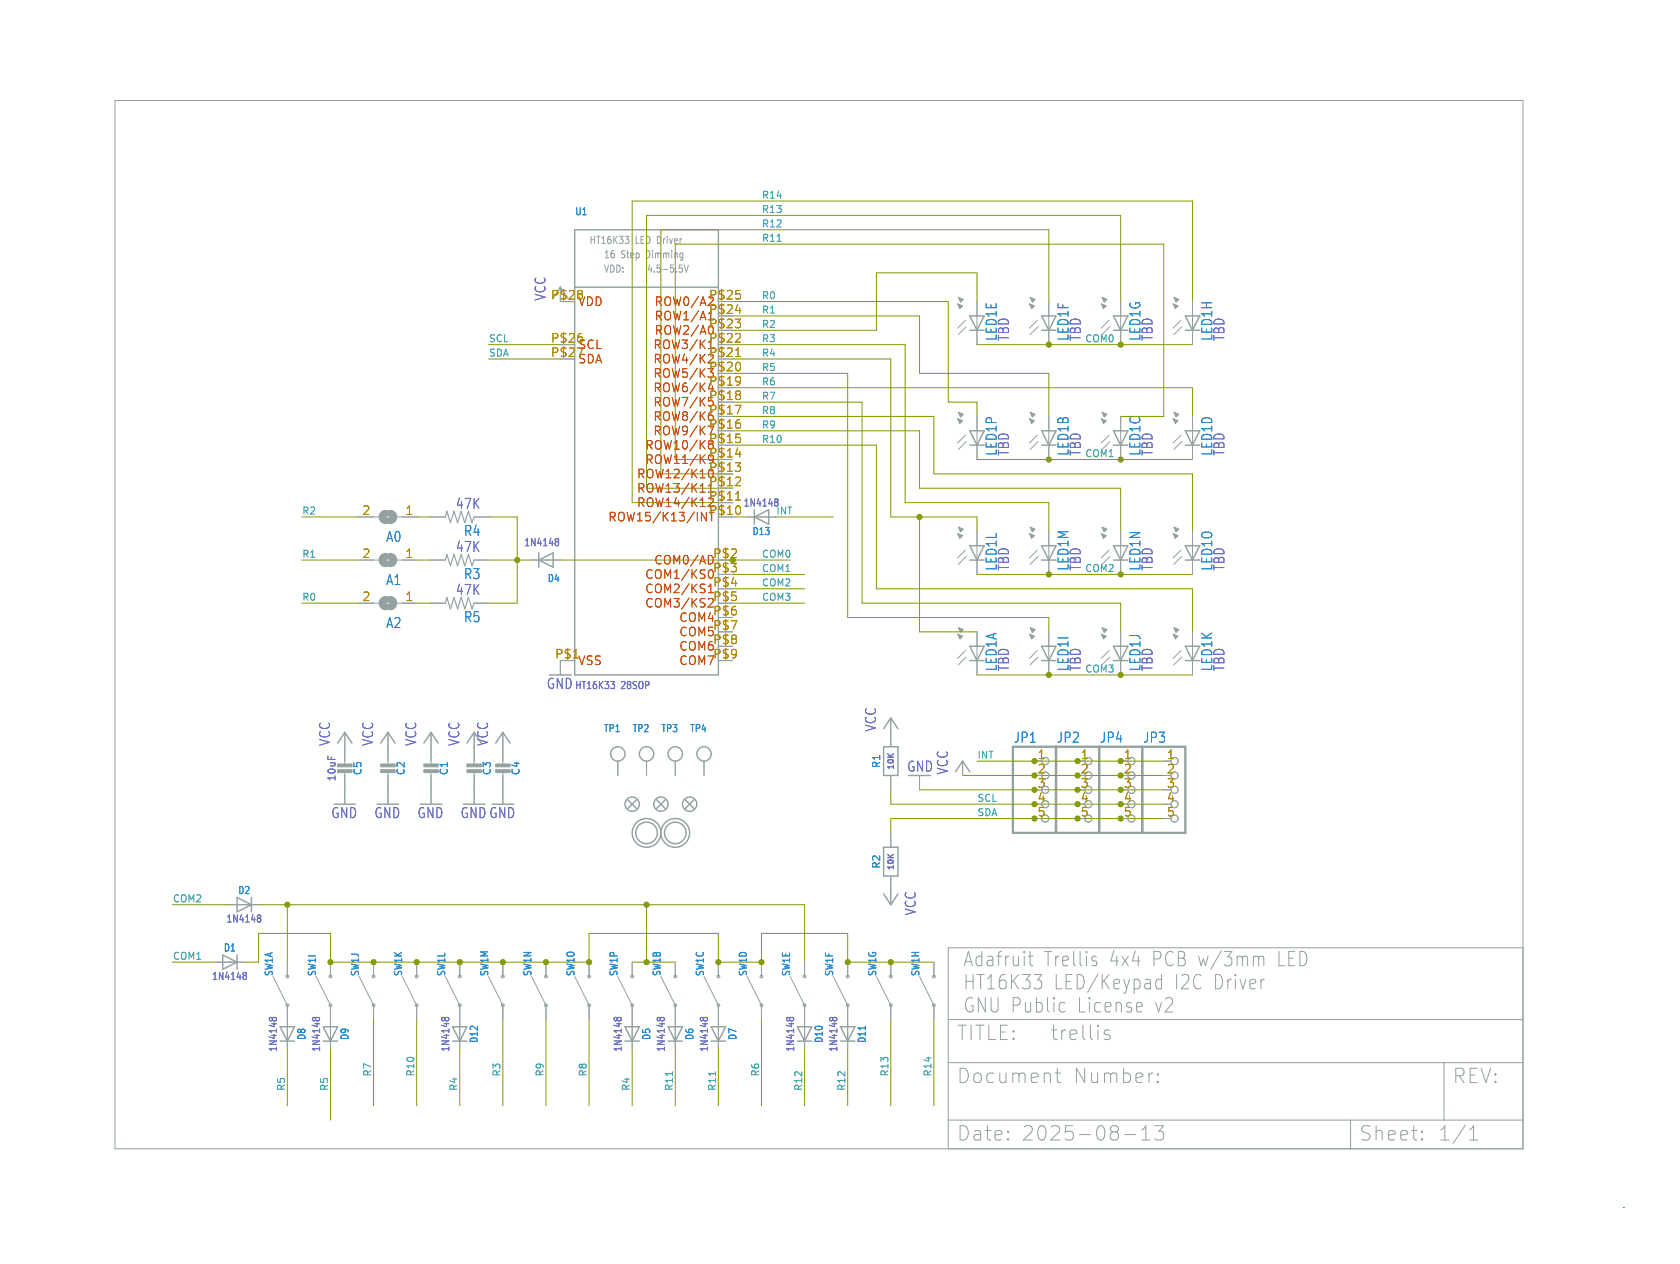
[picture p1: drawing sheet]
<svg xmlns="http://www.w3.org/2000/svg" width="297mm" height="224mm" viewBox="0 0 297 224" stroke-linecap="round" stroke-linejoin="round" font-family="sans-serif">
<path d="M287 213.6h.1" fill="none" stroke="#dc322f" stroke-width=".18"/>
<g fill="#93a1a1" stroke="#93a1a1" stroke-width=".18">
<path d="M59.7 136.1h2.5v.6h-2.5z"/>
<path d="M59.7 135.1h2.5v.5h-2.5z"/>
<path d="M87.6 136.1h2.6v.6h-2.6z"/>
<path d="M87.6 135.1h2.6v.5h-2.6z"/>
<path d="M74.9 136.1h2.6v.6h-2.6z"/>
<path d="M74.9 135.1h2.6v.5h-2.6z"/>
<path d="M67.3 136.1h2.5v.6h-2.5z"/>
<path d="M67.3 135.1h2.5v.5h-2.5z"/>
<path d="M82.5 136.1h2.6v.6h-2.6z"/>
<path d="M82.5 135.1h2.6v.5h-2.6z"/>
<path d="M194.7 94.4l.9 .3-.5 .6z"/>
<path d="M194.8 93.2l.9 .4-.5 .5z"/>
<path d="M169.3 53.7l.9 .4-.5 .5z"/>
<path d="M169.4 52.6l.9 .4-.5 .5z"/>
<path d="M182 74l.9 .4-.5 .5z"/>
<path d="M182.1 72.9l.9 .4-.5 .5z"/>
<path d="M182 53.7l.9 .4-.5 .5z"/>
<path d="M182.1 52.6l.9 .4-.5 .5z"/>
<path d="M169.3 74l.9 .4-.5 .5z"/>
<path d="M169.4 72.9l.9 .4-.5 .5z"/>
<path d="M207.4 94.4l.9 .3-.5 .6z"/>
<path d="M207.5 93.2l.9 .4-.5 .5z"/>
<path d="M207.4 74l.9 .4-.5 .5z"/>
<path d="M207.5 72.9l.9 .4-.5 .5z"/>
<path d="M194.7 74l.9 .4-.5 .5z"/>
<path d="M194.8 72.9l.9 .4-.5 .5z"/>
<path d="M207.4 53.7l.9 .4-.5 .5z"/>
<path d="M207.5 52.6l.9 .4-.5 .5z"/>
<path d="M194.7 53.7l.9 .4-.5 .5z"/>
<path d="M194.8 52.6l.9 .4-.5 .5z"/>
<path d="M182 94.4l.9 .3-.5 .6z"/>
<path d="M182.1 93.2l.9 .4-.5 .5z"/>
<path d="M194.7 112.1l.9 .4-.5 .5z"/>
<path d="M194.8 111l.9 .4-.5 .5z"/>
<path d="M182 112.1l.9 .4-.5 .5z"/>
<path d="M182.1 111l.9 .4-.5 .5z"/>
<path d="M207.4 112.1l.9 .4-.5 .5z"/>
<path d="M207.5 111l.9 .4-.5 .5z"/>
<path d="M169.3 94.4l.9 .3-.5 .6z"/>
<path d="M169.4 93.2l.9 .4-.5 .5z"/>
<path d="M169.3 112.1l.9 .4-.5 .5z"/>
<path d="M169.4 111l.9 .4-.5 .5z"/>
</g>
<g fill="none" stroke="#93a1a1" stroke-width=".18">
<path d="M20.3 17.8h248.9v185.4h-248.9zM110.5 41.8h.7l-.4 .5M111 42.3l.2 .2v.3l-.2 .3M120.5 47.4l.2 .2v.3l-.2 .2M121 46.9l.3 1.2 .4-1.2M170.7 56.6l-1.4 1.4M170.8 57.8l-1.4 1.4M172.7 53.3v7.7M183.4 56.6l-1.4 1.4M183.5 57.8l-1.4 1.4M185.4 53.3v7.7M196.1 56.6l-1.4 1.4"/>
<path d="M196.2 57.8l-1.4 1.4M198.1 53.3v7.7M208.8 56.6l-1.4 1.4M208.9 57.8l-1.4 1.4M210.8 53.3v7.7M170.7 77l-1.4 1.4M170.8 78.1l-1.4 1.4M172.7 73.7v7.6M183.4 77l-1.4 1.4M183.5 78.1l-1.4 1.4M185.4 73.7v7.6M196.1 77l-1.4 1.4"/>
<path d="M196.2 78.1l-1.4 1.4M198.1 73.7v7.6M208.8 77l-1.4 1.4M208.9 78.1l-1.4 1.4M210.8 73.7v7.6M63.5 99.1h3.4M63.5 91.4h3.4M70.2 99.1h3.5M70.2 91.4h3.5M76.2 99.1h2.5M76.2 91.4h2.5M83.8 99.1h2.6"/>
<path d="M83.8 91.4h2.6M94 99.1h5.1M132.1 91.4h5.1M170.7 97.3l-1.4 1.4M170.8 98.4l-1.4 1.4M172.7 94v7.6M183.4 97.3l-1.4 1.4M183.5 98.4l-1.4 1.4M185.4 94v7.6M196.1 97.3l-1.4 1.4M196.2 98.4l-1.4 1.4M198.1 94v7.6"/>
<path d="M208.8 97.3l-1.4 1.4M208.9 98.4l-1.4 1.4M210.8 94v7.6M63.5 106.7h3.4M70.2 106.7h3.5M76.2 106.7h2.5M83.8 106.7h2.6M99.1 116.8v2.6M170.7 115.1l-1.4 1.4M170.8 116.2l-1.4 1.4M172.7 111.8v7.6M183.4 115.1l-1.4 1.4"/>
<path d="M183.5 116.2l-1.4 1.4M185.4 111.8v7.6M196.1 115.1l-1.4 1.4M196.2 116.2l-1.4 1.4M198.1 111.8v7.6M208.8 115.1l-1.4 1.4M208.9 116.2l-1.4 1.4M210.8 111.8v7.6M61 129.5v5.9M61 136.4v5.8M68.6 129.5v5.9M68.6 136.4v5.8"/>
<path d="M76.2 129.5v5.9M76.2 136.4v5.8M83.8 132.1v3.3M83.8 136.4v5.8M88.9 129.5v5.9M88.9 136.4v5.8M109.2 134.6v2.6M114.3 134.6v2.6M119.4 134.6v2.6M124.5 134.6v2.6M157.5 127v5.1M157.5 137.2v2.5"/>
<path d="M162.6 137.2v2.5M170.2 134.6v2.6M157.5 147.3v2.6M157.5 154.9v5.1M38.1 170.2h5.1M40.6 160h5.1M48.3 172.7l2.5 5.1v7.6M50.8 170.2v2.5M55.9 172.7l2.5 5.1v7.6M58.4 170.2v2.5M63.5 172.7l2.5 5.1v2.5M66 170.2v2.5"/>
<path d="M71.1 172.7l2.6 5.1v2.5M73.7 170.2v2.5M78.7 172.7l2.6 5.1v7.6M81.3 170.2v2.5M86.4 172.7l2.5 5.1v2.5M88.9 170.2v2.5M94 172.7l2.5 5.1v2.5M96.5 170.2v2.5M101.6 172.7l2.5 5.1v2.5M104.1 170.2v2.5M109.2 172.7l2.6 5.1v7.6M111.8 170.2v2.5"/>
<path d="M116.8 172.7l2.6 5.1v7.6M119.4 170.2v2.5M124.5 172.7l2.5 5.1v7.6M127 170.2v2.5M132.1 172.7l2.5 5.1v2.5M134.6 170.2v2.5M139.7 172.7l2.5 5.1v7.6M142.2 170.2v2.5M147.3 172.7l2.6 5.1v7.6M149.9 170.2v2.5M154.9 172.7l2.6 5.1v2.5M157.5 170.2v2.5"/>
<path d="M162.6 172.7l2.5 5.1v2.5M165.1 170.2v2.5M167.6 167.6h101.6v35.6h-101.6zM181.8 169.1h.8M182.1 168.3v2.2l.1 .2 .4 .1M182.8 172.4h1.4l-.8 .9M184 173.5l.2 .3v.6l-.2 .4M187.7 177.3l.6 .1M188.3 178.9l-.6 .1M193.3 169.1l.5 .1M193.3 170h.3a.44 .44 0 0 1 .3 .4 .44 .44 0 0 1-.3 .4h-.4M201.6 177.3l.2 .1 .1 .5-1 .2"/>
<path d="M201.8 178.9l-.2 .1M205.3 172.4v2.5M205.3 173.3l-.6-.1-.4 .5v.7l.2 .4 .2 .1 .6-.1M222.2 169.1l.3 .4M222.5 169.5l.3-.4 .5 .1 .1 1.6M222.5 169.5v1.3M167.6 180.3h101.6M167.6 198.1h101.6M167.6 188h101.6M186.5 189.8h1M186.9 188.9v2.2l.1 .3 .5 .1M196.2 182.3l-.6-.1-.4 .3 .1 .4 .9 .2 .1 .3-.1 .3-.3 .2-.7-.2"/>
<path d="M201.8 199.8l.8-.7v2.5M204.1 199.1h1.6l-.8 1a.69 .69 0 0 1 .8 .5v.6l-.2 .3-.3 .1h-.7l-.4-.2M204.7 191.2l.1 .2-.1 .1M204.7 191.2l-.1 .2 .1 .1M204.7 189.9v.3M204.7 191.2v.3M204.7 189.9l.1 .1-.1 .2M204.7 189.9l-.1 .1 .1 .2M238.8 198.1v5.1M255.3 188v10.1M259.8 199.8l.7-.7v2.5M198.8 200.7h2"/>
<path d="M201.8 201.6h1.5M251.4 201.4l.1 .1-.1 .1M251.4 200.1l.1 .1-.1 .1M259.8 201.6h1.4"/>
<circle cx="184.8" cy="139.7" r=".63"/>
<circle cx="184.8" cy="134.6" r=".63"/>
<circle cx="184.8" cy="137.2" r=".63"/>
<circle cx="192.4" cy="139.7" r=".63"/>
<circle cx="192.4" cy="137.2" r=".63"/>
<circle cx="192.4" cy="134.6" r=".63"/>
<circle cx="200" cy="139.7" r=".63"/>
<circle cx="200" cy="137.2" r=".63"/>
<circle cx="200" cy="134.6" r=".63"/>
<circle cx="207.6" cy="134.6" r=".63"/>
<circle cx="207.6" cy="137.2" r=".63"/>
<circle cx="207.6" cy="139.7" r=".63"/>
<circle cx="184.8" cy="144.8" r=".63"/>
<circle cx="184.8" cy="142.2" r=".63"/>
<circle cx="192.4" cy="144.8" r=".63"/>
<circle cx="192.4" cy="142.2" r=".63"/>
<circle cx="200" cy="142.2" r=".63"/>
<circle cx="200" cy="144.8" r=".63"/>
<circle cx="207.6" cy="142.2" r=".63"/>
<circle cx="207.6" cy="144.8" r=".63"/>
<circle cx="50.8" cy="177.8" r=".25"/>
<circle cx="50.8" cy="172.7" r=".25"/>
<circle cx="58.4" cy="172.7" r=".25"/>
<circle cx="58.4" cy="177.8" r=".25"/>
<circle cx="66" cy="172.7" r=".25"/>
<circle cx="66" cy="177.8" r=".25"/>
<circle cx="73.7" cy="172.7" r=".25"/>
<circle cx="73.7" cy="177.8" r=".25"/>
<circle cx="81.3" cy="177.8" r=".25"/>
<circle cx="81.3" cy="172.7" r=".25"/>
<circle cx="88.9" cy="177.8" r=".25"/>
<circle cx="88.9" cy="172.7" r=".25"/>
<circle cx="96.5" cy="177.8" r=".25"/>
<circle cx="96.5" cy="172.7" r=".25"/>
<circle cx="104.1" cy="177.8" r=".25"/>
<circle cx="104.1" cy="172.7" r=".25"/>
<circle cx="111.8" cy="172.7" r=".25"/>
<circle cx="111.8" cy="177.8" r=".25"/>
<circle cx="119.4" cy="177.8" r=".25"/>
<circle cx="119.4" cy="172.7" r=".25"/>
<circle cx="127" cy="177.8" r=".25"/>
<circle cx="127" cy="172.7" r=".25"/>
<circle cx="134.6" cy="177.8" r=".25"/>
<circle cx="134.6" cy="172.7" r=".25"/>
<circle cx="142.2" cy="177.8" r=".25"/>
<circle cx="142.2" cy="172.7" r=".25"/>
<circle cx="149.9" cy="177.8" r=".25"/>
<circle cx="149.9" cy="172.7" r=".25"/>
<circle cx="157.5" cy="177.8" r=".25"/>
<circle cx="157.5" cy="172.7" r=".25"/>
<circle cx="165.1" cy="172.7" r=".25"/>
<circle cx="165.1" cy="177.8" r=".25"/>
</g>
<g fill="none" stroke="#93a1a1" stroke-width=".25">
<path d="M101.6 40.6h25.4v78.8h-25.4zM101.6 50.8h25.4M171.4 55.9h2.6l-1.3 2.5zM171.4 58.4h2.6M184.1 55.9h2.6l-1.3 2.5zM184.1 58.4h2.6M196.8 55.9h2.6l-1.3 2.5zM196.8 58.4h2.6M209.5 55.9h2.6l-1.3 2.5zM209.5 58.4h2.6M171.4 76.2h2.6l-1.3 2.5zM171.4 78.7h2.6"/>
<path d="M184.1 76.2h2.6l-1.3 2.5zM184.1 78.7h2.6M196.8 76.2h2.6l-1.3 2.5zM196.8 78.7h2.6M209.5 76.2h2.6l-1.3 2.5zM209.5 78.7h2.6M95.2 99.1l2.6-1.3v2.5zM95.2 97.8v2.5M133.3 91.4l2.6-1.2v2.5zM133.3 90.2v2.5M171.4 96.5h2.6l-1.3 2.6zM171.4 99.1h2.6"/>
<path d="M184.1 96.5h2.6l-1.3 2.6zM184.1 99.1h2.6M196.8 96.5h2.6l-1.3 2.6zM196.8 99.1h2.6M209.5 96.5h2.6l-1.3 2.6zM209.5 99.1h2.6M171.4 114.3h2.6l-1.3 2.5zM171.4 116.8h2.6M184.1 114.3h2.6l-1.3 2.5zM184.1 116.8h2.6M196.8 114.3h2.6l-1.3 2.5zM196.8 116.8h2.6"/>
<path d="M209.5 114.3h2.6l-1.3 2.5zM209.5 116.8h2.6M59.7 131.4l1.3-1.9 1.2 1.9M67.3 131.4l1.3-1.9 1.2 1.9M74.9 131.4l1.3-1.9 1.3 1.9M83.8 129.5l-1.3 1.9M87.6 131.4l1.3-1.9 1.3 1.9M156.2 132.1h2.5v5.1h-2.5zM156.2 128.9l1.3-1.9 1.2 1.9M168.9 136.5l1.3-1.9 1.2 1.9M41.9 158.8l2.5 1.2-2.5 1.3zM44.4 158.8v2.5"/>
<path d="M111 141.5l1.5 1.5M112.5 141.5l-1.5 1.5M116.1 141.5l1.5 1.5M117.6 141.5l-1.5 1.5M121.2 141.5l1.5 1.5M122.7 141.5l-1.5 1.5M156.2 158.1l1.3 1.9 1.2-1.9M156.2 149.9h2.5v5h-2.5zM39.4 168.9l2.5 1.3-2.5 1.3zM41.9 168.9v2.6M49.5 181.6h2.6l-1.3 2.6zM49.5 184.2h2.6"/>
<path d="M57.1 181.6h2.6l-1.3 2.6zM57.1 184.2h2.6M80 181.6h2.5l-1.2 2.6zM80 184.2h2.5M110.5 181.6h2.5l-1.2 2.6zM110.5 184.2h2.5M118.1 181.6h2.5l-1.2 2.6zM118.1 184.2h2.5M125.7 181.6h2.6l-1.3 2.6zM125.7 184.2h2.6M141 181.6h2.5l-1.3 2.6zM141 184.2h2.5"/>
<path d="M148.6 181.6h2.5l-1.2 2.6zM148.6 184.2h2.5"/>
<circle cx="109.2" cy="133.3" r="1.27"/>
<circle cx="114.3" cy="133.3" r="1.27"/>
<circle cx="119.4" cy="133.3" r="1.27"/>
<circle cx="124.5" cy="133.3" r="1.27"/>
<circle cx="111.8" cy="142.2" r="1.27"/>
<circle cx="114.3" cy="147.3" r="2.54"/>
<circle cx="114.3" cy="147.3" r="1.9"/>
<circle cx="116.8" cy="142.2" r="1.27"/>
<circle cx="119.4" cy="147.3" r="2.54"/>
<circle cx="119.4" cy="147.3" r="1.9"/>
<circle cx="121.9" cy="142.2" r="1.27"/>
</g>
<g fill="none" stroke="#6c71c4" stroke-width=".18">
<path d="M98.3 95.3h.3l.2 .2-.2 .3M98.3 95.8h.3M98.6 95.8l.2 .2v.3l-.1 .2h-.4M137.1 88.2h.2l.2 .3-.2 .3M137.1 88.8h.2M137.3 88.8l.2 .2v.3M108 120.5h.6l-.3 .5M108.4 121l.2 .3v.3l-.2 .2M43.2 172h.2l.2 .2-.2 .3M43.2 172.5h.2M43.4 172.5l.2 .3v.2l-.1 .2-.3 .1M45.7 161.8h.2l.2 .3-.2 .3"/>
<path d="M45.7 162.4h.2M45.9 162.4l.2 .2v.3l-.1 .1-.3 .1M48.2 180.2l-.3-.3-.3 .3v.2M48.2 180.2l.2-.3h.2l.2 .2 .1 .3M48.2 180.2v.2M55.8 180.2l-.3-.3-.3 .3v.2M55.8 180.2l.2-.3h.3l.1 .2 .1 .3M55.8 180.2v.2M78.6 180.2l-.3-.3-.2 .3v.2M78.6 180.2l.3-.3h.2l.2 .2 .1 .3M78.6 180.2v.2M109.1 180.2l-.3-.3-.2 .3v.2"/>
<path d="M109.1 180.2l.3-.3h.2l.2 .2v.3M109.1 180.2v.2M116.7 180.2l-.3-.3-.2 .3v.2M116.7 180.2l.3-.3h.2l.2 .2 .1 .3M116.7 180.2v.2M124.4 180.2l-.3-.3-.3 .3v.2M124.4 180.2l.2-.3h.2l.2 .2 .1 .3M124.4 180.2v.2M139.6 180.2l-.3-.3-.3 .3v.2M139.6 180.2l.2-.3h.3l.2 .2v.3M139.6 180.2v.2M147.2 180.2l-.3-.3-.2 .3v.2"/>
<path d="M147.2 180.2l.3-.3h.2l.2 .2v.3M147.2 180.2v.2"/>
</g>
<path d="M179.1 132.1h30.4v15.2h-30.4zM186.7 132.1v15.2M194.3 132.1v15.2M201.9 132.1v15.2" fill="none" stroke="#93a1a1" stroke-width=".41"/>
<g fill="none" stroke="#b58900" stroke-width=".18">
<path d="M102.9 51.5v.4M130 56.4h.9l-.5 .6M130 54.9h1M130.8 52.1v.6M130.8 57.2v.6M130.8 59.1v.5M103.1 61.5l-.7 1.6M130 60.5h.9M130 71.7h1l-.7 1.5M130 63.1h.9M130.8 64.4v.9M130.8 66.8v1"/>
<path d="M130.8 69.3v.4M130.8 69.9v.6M130.8 75v.6M130.8 77.5v.6M130.9 67.3l-.1 .1M130 81.8h.9l-.5 .6M130 85.9h.9M130 80.3h1M130 88.5h.9M130.8 82.6v.6M130.8 84.5v.5M130.8 89.8l.1 .2"/>
<path d="M130.9 90.4l-.1 .3M101.4 116.4h.9"/>
</g>
<path d="M124 90.6l.9 1.5M125.2 104.8h.9M125.4 102.2h.1M125.4 100.8v.1M125.4 105.9h-.1M125.5 103.5l-.3 .2M126 106.5l-.8 .9h.9" fill="none" stroke="#cb4b16" stroke-width=".18"/>
<path d="M78.7 91.4l.3-1 .6 2.1 .7-2.1 .6 2.1 .6-2.1 .7 2.1 .6-2.1 .6 2.1 .4-1.1M78.7 99.1l.3-1.1 .6 2.1 .7-2.1 .6 2.1 .6-2.1 .7 2.1 .6-2.1 .6 2.1 .4-1M78.7 106.7l.3-1 .6 2 .7-2 .6 2 .6-2 .7 2 .6-2 .6 2 .4-1" fill="none" stroke="#93a1a1" stroke-width=".2"/>
<path d="M68.2 90.8a.64 .64 0 0 0-.6 .6 .64 .64 0 0 0 .6 .7M68.2 98.4a.64 .64 0 0 0-.6 .7 .64 .64 0 0 0 .6 .6M69 90.8a.64 .64 0 0 1 .6 .6 .64 .64 0 0 1-.6 .7M69 98.4a.64 .64 0 0 1 .6 .7 .64 .64 0 0 1-.6 .6M68.2 106a.64 .64 0 0 0-.6 .7 .64 .64 0 0 0 .6 .6M69 106a.64 .64 0 0 1 .6 .7 .64 .64 0 0 1-.6 .6" fill="none" stroke="#93a1a1" stroke-width="1.3"/>
<path d="M137.4 42.7h.7M118.9 189.6v.7M126.5 189.6v.7" fill="none" stroke="#2aa198" stroke-width=".18"/>
<g fill="none" stroke="#859900" stroke-width=".18">
<path d="M129.5 55.9h33.1v10.1h22.8v7.7M129.5 53.3h38.1v17.8h5.1v2.6M172.7 53.3v-5h-17.8v10.1h-25.4M185.4 53.3v-12.7h-68.6v43.2h12.7M198.1 53.3v-15.2h-83.8v48.3h15.2M210.8 53.3v-17.7h-99v53.3h17.7M86.4 61h12.7M86.4 63.5h12.7M129.5 76.2h33.1v10.2h35.5v7.6M129.5 71.1h22.9v35.6h45.7v5.1M129.5 68.6h81.3v5.1M129.5 73.7h35.6v10.1h45.7v10.2"/>
<path d="M129.5 78.7h25.4v25.4h55.9v7.7M129.5 61h30.5v27.9h25.4v5.1M129.5 66h20.4v43.2h35.5v2.6M129.5 63.5h28v27.9h15.2v2.6M172.7 61h38.1M198.1 73.7h7.6v-30.5h-86.3v38.1h10.1M53.3 99.1h10.2M53.3 91.4h10.2M73.7 99.1h2.5M73.7 91.4h2.5M86.4 99.1h7.6M86.4 91.4h5v15.3h-5"/>
<path d="M99.1 99.1h40.6M129.5 91.4h2.6M137.2 91.4h10.1M162.6 91.4v20.4h10.1M172.7 81.3h38.1M53.3 106.7h10.2M73.7 106.7h2.5M129.5 101.6h12.7M129.5 106.7h12.7M129.5 104.1h12.7M172.7 101.6h38.1M172.7 119.4h38.1"/>
<path d="M157.5 139.7v2.5h48.2M162.6 139.7h43.1M170.2 137.2h35.5M172.7 134.6h33M205.7 144.8h-48.2v2.5M30.5 170.2h7.6M30.5 160h10.1M43.2 170.2h2.5v-5.1h12.7v5.1h45.7v-5.1h22.9v5.1h7.6v-5.1h15.3v5.1h15.2M45.7 160h96.5v10.2M50.8 160v10.2M111.8 170.2h7.6M114.3 160v10.2"/>
<path d="M50.8 185.4v10.2M58.4 185.4v12.7M66 180.3v15.3M73.7 180.3v15.3M81.3 185.4v10.2M88.9 180.3v15.3M96.5 180.3v15.3M104.1 180.3v15.3M111.8 185.4v10.2M119.4 185.4v10.2M127 185.4v10.2M134.6 180.3v15.3"/>
<path d="M142.2 185.4v10.2M149.9 185.4v10.2M157.5 180.3v15.3M165.1 180.3v15.3"/>
</g>
<g fill="#859900" stroke="#859900" stroke-width=".18">
<circle cx="198.1" cy="81.3" r=".46"/>
<circle cx="198.1" cy="144.8" r=".46"/>
<circle cx="182.9" cy="144.8" r=".46"/>
<circle cx="182.9" cy="142.2" r=".46"/>
<circle cx="182.9" cy="139.7" r=".46"/>
<circle cx="182.9" cy="134.6" r=".46"/>
<circle cx="182.9" cy="137.2" r=".46"/>
<circle cx="190.5" cy="142.2" r=".46"/>
<circle cx="190.5" cy="144.8" r=".46"/>
<circle cx="190.5" cy="139.7" r=".46"/>
<circle cx="198.1" cy="139.7" r=".46"/>
<circle cx="198.1" cy="142.2" r=".46"/>
<circle cx="73.7" cy="170.2" r=".46"/>
<circle cx="81.3" cy="170.2" r=".46"/>
<circle cx="114.3" cy="160" r=".46"/>
<circle cx="96.5" cy="170.2" r=".46"/>
<circle cx="104.1" cy="170.2" r=".46"/>
<circle cx="114.3" cy="170.2" r=".46"/>
<circle cx="88.9" cy="170.2" r=".46"/>
<circle cx="157.5" cy="170.2" r=".46"/>
<circle cx="127" cy="170.2" r=".46"/>
<circle cx="149.9" cy="170.2" r=".46"/>
<circle cx="134.6" cy="170.2" r=".46"/>
<circle cx="50.8" cy="160" r=".46"/>
<circle cx="58.4" cy="170.2" r=".46"/>
<circle cx="66" cy="170.2" r=".46"/>
<circle cx="185.4" cy="81.3" r=".46"/>
<circle cx="162.6" cy="91.4" r=".46"/>
<circle cx="185.4" cy="61" r=".46"/>
<circle cx="198.1" cy="61" r=".46"/>
<circle cx="91.4" cy="99.1" r=".46"/>
<circle cx="185.4" cy="101.6" r=".46"/>
<circle cx="185.4" cy="119.4" r=".46"/>
<circle cx="198.1" cy="119.4" r=".46"/>
<circle cx="190.5" cy="137.2" r=".46"/>
<circle cx="190.5" cy="134.6" r=".46"/>
<circle cx="198.1" cy="137.2" r=".46"/>
<circle cx="198.1" cy="134.6" r=".46"/>
<circle cx="198.1" cy="101.6" r=".46"/>
</g>
<g font-size="3.5" fill="#93a1a1">
<text x="170.2" y="171.1">Adafruit</text>
<text x="184.4" y="171.1">Trellis</text>
<text x="195.9" y="171.1">4x4</text>
<text x="203.5" y="171.1">PCB w/3mm</text>
<text x="225.6" y="171.1">LED</text>
<text x="170.2" y="175.2">HT16K33</text>
<text x="170.2" y="179.3">GNU Public</text>
<text x="186.1" y="175.2">LED/Keypad</text>
<text x="190.3" y="179.3">License</text>
<text x="204" y="179.3">v2</text>
<text x="207.4" y="175.2">I2C Driver</text>
<text x="169.2" y="184.2">TITLE:</text>
<text x="185.7" y="184.2">trellis</text>
<text x="169.2" y="191.8">Document</text>
<text x="189.7" y="191.8">Number:</text>
<text x="256.8" y="191.8">REV:</text>
<text x="169.2" y="202">Date:</text>
<text x="180.6" y="202">2025-08-13</text>
<text x="240.3" y="202">Sheet:</text>
<text x="254.2" y="202">1/1</text>
</g>
<g font-size="2.5" fill="#6c71c4">
<text x="96.7" y="53.3" transform="rotate(-90 96.7 53.3)">VCC</text>
<text x="178.6" y="60.4" transform="rotate(-90 178.6 60.4)">TBD</text>
<text x="191.3" y="60.4" transform="rotate(-90 191.3 60.4)">TBD</text>
<text x="204" y="60.4" transform="rotate(-90 204 60.4)">TBD</text>
<text x="216.7" y="60.4" transform="rotate(-90 216.7 60.4)">TBD</text>
<text x="178.6" y="80.7" transform="rotate(-90 178.6 80.7)">TBD</text>
<text x="191.3" y="80.7" transform="rotate(-90 191.3 80.7)">TBD</text>
<text x="204" y="80.7" transform="rotate(-90 204 80.7)">TBD</text>
<text x="216.7" y="80.7" transform="rotate(-90 216.7 80.7)">TBD</text>
<text x="80.5" y="90.2">47K</text>
<text x="80.5" y="97.8">47K</text>
<text x="178.6" y="101" transform="rotate(-90 178.6 101)">TBD</text>
<text x="191.3" y="101" transform="rotate(-90 191.3 101)">TBD</text>
<text x="204" y="101" transform="rotate(-90 204 101)">TBD</text>
<text x="216.7" y="101" transform="rotate(-90 216.7 101)">TBD</text>
<text x="80.5" y="105.5">47K</text>
<text x="178.6" y="118.8" transform="rotate(-90 178.6 118.8)">TBD</text>
<text x="191.3" y="118.8" transform="rotate(-90 191.3 118.8)">TBD</text>
<text x="204" y="118.8" transform="rotate(-90 204 118.8)">TBD</text>
<text x="216.7" y="118.8" transform="rotate(-90 216.7 118.8)">TBD</text>
<text x="96.6" y="122.1">GND</text>
<text x="155.1" y="129.5" transform="rotate(-90 155.1 129.5)">VCC</text>
<text x="58.6" y="132" transform="rotate(-90 58.6 132)">VCC</text>
<text x="66.2" y="132" transform="rotate(-90 66.2 132)">VCC</text>
<text x="73.8" y="132" transform="rotate(-90 73.8 132)">VCC</text>
<text x="81.4" y="132" transform="rotate(-90 81.4 132)">VCC</text>
<text x="160.3" y="136.7">GND</text>
<text x="167.8" y="137.1" transform="rotate(-90 167.8 137.1)">VCC</text>
<text x="58.5" y="144.9">GND</text>
<text x="66.1" y="144.9">GND</text>
<text x="73.7" y="144.9">GND</text>
<text x="81.3" y="144.9">GNDGND</text>
<text x="162.1" y="162" transform="rotate(-90 162.1 162)">VCC</text>
</g>
<g font-size="2.5" fill="#268bd2">
<text x="176.4" y="60.4" transform="rotate(-90 176.4 60.4)">LED1E</text>
<text x="189.1" y="60.4" transform="rotate(-90 189.1 60.4)">LED1F</text>
<text x="201.8" y="60.4" transform="rotate(-90 201.8 60.4)">LED1G</text>
<text x="214.5" y="60.4" transform="rotate(-90 214.5 60.4)">LED1H</text>
<text x="176.4" y="80.7" transform="rotate(-90 176.4 80.7)">LED1P</text>
<text x="189.1" y="80.7" transform="rotate(-90 189.1 80.7)">LED1B</text>
<text x="201.8" y="80.7" transform="rotate(-90 201.8 80.7)">LED1C</text>
<text x="214.5" y="80.7" transform="rotate(-90 214.5 80.7)">LED1D</text>
<text x="81.9" y="95">R4</text>
<text x="68.2" y="96.1">A0</text>
<text x="176.4" y="101" transform="rotate(-90 176.4 101)">LED1L</text>
<text x="189.1" y="101" transform="rotate(-90 189.1 101)">LED1M</text>
<text x="201.8" y="101" transform="rotate(-90 201.8 101)">LED1N</text>
<text x="214.5" y="101" transform="rotate(-90 214.5 101)">LED1O</text>
<text x="68.2" y="103.7">A1</text>
<text x="81.9" y="102.6">R3</text>
<text x="68.2" y="111.3">A2</text>
<text x="81.9" y="110.3">R5</text>
<text x="176.4" y="118.8" transform="rotate(-90 176.4 118.8)">LED1A</text>
<text x="189.1" y="118.8" transform="rotate(-90 189.1 118.8)">LED1I</text>
<text x="201.8" y="118.8" transform="rotate(-90 201.8 118.8)">LED1J</text>
<text x="214.5" y="118.8" transform="rotate(-90 214.5 118.8)">LED1K</text>
<text x="179.1" y="131.6">JP1</text>
<text x="186.7" y="131.6">JP2</text>
<text x="194.4" y="131.6">JP4</text>
<text x="202" y="131.6">JP3</text>
</g>
<text font-size="2.5" fill="#93a1a1" x="86.5" y="132" transform="rotate(-90 86.5 132)">VCC</text>
<g font-size="2.1" fill="#b58900">
<text x="97.3" y="53.1">P$28</text>
<text x="125.3" y="53.1">P$25</text>
<text x="102.1" y="54.3">VDD</text>
<text x="125.3" y="55.6">P$24</text>
<text x="125.3" y="58.2">P$23</text>
<text x="97.3" y="60.7">P$26</text>
<text x="97.3" y="63.2">P$27</text>
<text x="102.1" y="62">SCL</text>
<text x="125.3" y="60.7">P$22</text>
<text x="125.3" y="63.2">P$21</text>
<text x="125.3" y="65.8">P$20</text>
<text x="125.3" y="68.3">P$19</text>
<text x="125.3" y="70.9">P$18</text>
<text x="125.3" y="73.4">P$17</text>
<text x="125.3" y="75.9">P$16</text>
<text x="125.3" y="78.5">P$15</text>
<text x="125.3" y="81">P$14</text>
<text x="125.3" y="83.6">P$13</text>
<text x="125.3" y="86.1">P$12</text>
<text x="125.3" y="88.6">P$11</text>
<text x="64" y="91.2">2</text>
<text x="71.6" y="91.2">1</text>
<text x="125.3" y="91.2">P$10</text>
<text x="64" y="98.8">2</text>
<text x="71.6" y="98.8">1</text>
<text x="126" y="101.3">P$3</text>
<text x="64" y="106.4">2</text>
<text x="71.6" y="106.4">1</text>
<text x="126" y="103.9">P$4</text>
<text x="126" y="106.4">P$5</text>
<text x="126" y="109">P$6</text>
<text x="126" y="111.5">P$7</text>
<text x="98" y="116.6">P$1</text>
<text x="126" y="114">P$8</text>
<text x="126" y="116.6">P$9</text>
<text x="183.3" y="134.4">1</text>
<text x="183.3" y="136.9">2</text>
<text x="191" y="134.4">1</text>
<text x="191" y="136.9">2</text>
<text x="198.6" y="134.4">1</text>
<text x="198.6" y="136.9">2</text>
<text x="206.2" y="134.4">1</text>
<text x="206.2" y="136.9">2</text>
<text x="183.3" y="139.4">3</text>
<text x="183.3" y="142">4</text>
<text x="191" y="139.4">3</text>
<text x="191" y="142">4</text>
<text x="198.6" y="139.4">3</text>
<text x="198.6" y="142">4</text>
<text x="206.2" y="139.4">3</text>
<text x="206.2" y="142">4</text>
<text x="183.3" y="144.5">5</text>
<text x="191" y="144.5">5</text>
<text x="198.6" y="144.5">5</text>
<text x="206.2" y="144.5">5</text>
</g>
<g font-size="2.1" fill="#cb4b16">
<text x="115.7" y="54.3">ROW0/A2</text>
<text x="115.7" y="56.9">ROW1/A1</text>
<text x="115.7" y="59.4">ROW2/A0</text>
<text x="102.1" y="64.5">SDA</text>
<text x="115.5" y="62">ROW3/K1</text>
<text x="115.5" y="64.5">ROW4/K2</text>
<text x="115.5" y="67">ROW5/K3</text>
<text x="115.5" y="69.6">ROW6/K4</text>
<text x="115.5" y="72.1">ROW7/K5</text>
<text x="115.5" y="74.7">ROW8/K6</text>
<text x="115.5" y="77.2">ROW9/K7</text>
<text x="114" y="79.7">ROW10/K8</text>
<text x="114" y="82.3">ROW11/K9</text>
<text x="112.6" y="84.8">ROW12/K10</text>
<text x="112.6" y="87.4">ROW13/K11</text>
<text x="112.6" y="89.9">ROW14/K12</text>
<text x="107.5" y="92.4">ROW15/K13/INT</text>
<text x="115.6" y="100.1">COM0/AD</text>
<text x="114" y="102.6">COM1/KS0</text>
<text x="114" y="105.1">COM2/KS1</text>
<text x="114" y="107.7">COM3/KS2</text>
<text x="120" y="110.2">COM4</text>
<text x="120" y="112.8">COM5</text>
<text x="102.1" y="117.8">VSS</text>
<text x="120" y="115.3">COM6</text>
<text x="120" y="117.8">COM7</text>
</g>
<text font-size="2.1" fill="#859900" x="126" y="98.8">P$2</text>
<g font-size="1.8" fill="#268bd2">
<text x="101.6" y="38.3">U1</text>
<text x="132.9" y="94.8">D13</text>
<text x="96.7" y="103.2">D4</text>
<text x="106.7" y="129.7">TP1</text>
<text x="111.7" y="129.7">TP2</text>
<text x="116.8" y="129.7">TP3</text>
<text x="121.9" y="129.7">TP4</text>
<text x="64.1" y="137.2" transform="rotate(-90 64.1 137.2)">C5</text>
<text x="71.7" y="137.2" transform="rotate(-90 71.7 137.2)">C2</text>
<text x="79.4" y="137.2" transform="rotate(-90 79.4 137.2)">C1</text>
<text x="87" y="137.2" transform="rotate(-90 87 137.2)">C3</text>
<text x="92.1" y="137.2" transform="rotate(-90 92.1 137.2)">C4</text>
<text x="155.8" y="136" transform="rotate(-90 155.8 136)">R1</text>
<text x="155.8" y="153.7" transform="rotate(-90 155.8 153.7)">R2</text>
<text x="42" y="158.3">D2</text>
<text x="39.5" y="168.5">D1</text>
<text x="48.4" y="172.7" transform="rotate(-90 48.4 172.7)">SW1A</text>
<text x="56" y="172.7" transform="rotate(-90 56 172.7)">SW1I</text>
<text x="63.7" y="172.7" transform="rotate(-90 63.7 172.7)">SW1J</text>
<text x="71.3" y="172.7" transform="rotate(-90 71.3 172.7)">SW1K</text>
<text x="78.9" y="172.7" transform="rotate(-90 78.9 172.7)">SW1L</text>
<text x="86.5" y="172.7" transform="rotate(-90 86.5 172.7)">SW1M</text>
<text x="94.1" y="172.7" transform="rotate(-90 94.1 172.7)">SW1N</text>
<text x="101.8" y="172.7" transform="rotate(-90 101.8 172.7)">SW1O</text>
<text x="109.4" y="172.7" transform="rotate(-90 109.4 172.7)">SW1P</text>
<text x="117" y="172.7" transform="rotate(-90 117 172.7)">SW1B</text>
<text x="124.6" y="172.7" transform="rotate(-90 124.6 172.7)">SW1C</text>
<text x="132.2" y="172.7" transform="rotate(-90 132.2 172.7)">SW1D</text>
<text x="139.9" y="172.7" transform="rotate(-90 139.9 172.7)">SW1E</text>
<text x="147.5" y="172.7" transform="rotate(-90 147.5 172.7)">SW1F</text>
<text x="155.1" y="172.7" transform="rotate(-90 155.1 172.7)">SW1G</text>
<text x="162.7" y="172.7" transform="rotate(-90 162.7 172.7)">SW1H</text>
<text x="54.2" y="184.1" transform="rotate(-90 54.2 184.1)">D8</text>
<text x="61.8" y="184.1" transform="rotate(-90 61.8 184.1)">D9</text>
<text x="84.7" y="184.6" transform="rotate(-90 84.7 184.6)">D12</text>
<text x="115.2" y="184.1" transform="rotate(-90 115.2 184.1)">D5</text>
<text x="122.8" y="184.1" transform="rotate(-90 122.8 184.1)">D6</text>
<text x="130.4" y="184.1" transform="rotate(-90 130.4 184.1)">D7</text>
<text x="145.6" y="184.6" transform="rotate(-90 145.6 184.6)">D10</text>
<text x="153.3" y="184.6" transform="rotate(-90 153.3 184.6)">D11</text>
</g>
<g font-size="1.8" fill="#93a1a1">
<text x="104.1" y="43.3">HT16K33</text>
<text x="106.7" y="45.9">16</text>
<text x="109.8" y="45.9">Step</text>
<text x="112.3" y="43.3">LED Driver</text>
<text x="114.4" y="45.9">Dimming</text>
<text x="106.7" y="48.4">VDD:</text>
<text x="114.3" y="48.4">4.5-5.5V</text>
</g>
<text font-size="1.8" fill="#b58900" x="131.4" y="89.8">1N4148</text>
<g font-size="1.8" fill="#6c71c4">
<text x="92.6" y="96.8">1N4148</text>
<text x="101.6" y="122.1">HT16K33</text>
<text x="109.8" y="122.1">28SOP</text>
<text x="59.5" y="138.3" transform="rotate(-90 59.5 138.3)">10uF</text>
<text x="39.9" y="163.4">1N4148</text>
<text x="37.4" y="173.5">1N4148</text>
<text x="49.2" y="186.1" transform="rotate(-90 49.2 186.1)">1N4148</text>
<text x="56.8" y="186.1" transform="rotate(-90 56.8 186.1)">1N4148</text>
<text x="79.6" y="186.1" transform="rotate(-90 79.6 186.1)">1N4148</text>
<text x="110.1" y="186.1" transform="rotate(-90 110.1 186.1)">1N4148</text>
<text x="117.7" y="186.1" transform="rotate(-90 117.7 186.1)">1N4148</text>
<text x="125.4" y="186.1" transform="rotate(-90 125.4 186.1)">1N4148</text>
<text x="140.6" y="186.1" transform="rotate(-90 140.6 186.1)">1N4148</text>
<text x="148.2" y="186.1" transform="rotate(-90 148.2 186.1)">1N4148</text>
</g>
<g font-size="1.7" fill="#2aa198">
<text x="134.6" y="35.2">R14</text>
<text x="134.6" y="40.3">R12</text>
<text x="134.6" y="37.8">R13</text>
<text x="134.6" y="42.8">R11</text>
<text x="134.6" y="53">R0</text>
<text x="134.6" y="58.1">R2</text>
<text x="134.6" y="55.5">R1</text>
<text x="86.4" y="60.6">SCL</text>
<text x="86.4" y="63.2">SDA</text>
<text x="134.6" y="60.6">R3</text>
<text x="134.6" y="65.7">R5</text>
<text x="134.6" y="63.2">R4</text>
<text x="191.8" y="60.6">COM0</text>
<text x="134.6" y="68.2">R6</text>
<text x="134.6" y="70.8">R7</text>
<text x="134.6" y="75.9">R9</text>
<text x="134.6" y="73.3">R8</text>
<text x="134.6" y="78.4">R10</text>
<text x="191.8" y="80.9">COM1</text>
<text x="53.3" y="91.1">R2</text>
<text x="53.3" y="98.7">R1</text>
<text x="134.6" y="101.3">COM1</text>
<text x="134.6" y="98.7">COM0</text>
<text x="191.8" y="101.3">COM2</text>
<text x="53.3" y="106.3">R0</text>
<text x="134.6" y="103.8">COM2</text>
<text x="134.6" y="106.3">COM3</text>
<text x="191.8" y="119">COM3</text>
<text x="172.7" y="134.3">INT</text>
<text x="172.7" y="141.9">SCL</text>
<text x="172.7" y="144.4">SDA</text>
<text x="30.5" y="159.7">COM2</text>
<text x="30.5" y="169.8">COM1</text>
<text x="65.7" y="190.5" transform="rotate(-90 65.7 190.5)">R7</text>
<text x="73.3" y="190.5" transform="rotate(-90 73.3 190.5)">R10</text>
<text x="88.6" y="190.5" transform="rotate(-90 88.6 190.5)">R3</text>
<text x="96.2" y="190.5" transform="rotate(-90 96.2 190.5)">R9</text>
<text x="103.8" y="190.5" transform="rotate(-90 103.8 190.5)">R8</text>
<text x="134.3" y="190.5" transform="rotate(-90 134.3 190.5)">R6</text>
<text x="157.1" y="190.5" transform="rotate(-90 157.1 190.5)">R13</text>
<text x="164.8" y="190.5" transform="rotate(-90 164.8 190.5)">R14</text>
<text x="50.5" y="193" transform="rotate(-90 50.5 193)">R5</text>
<text x="58.1" y="193" transform="rotate(-90 58.1 193)">R5</text>
<text x="80.9" y="193" transform="rotate(-90 80.9 193)">R4</text>
<text x="111.4" y="193" transform="rotate(-90 111.4 193)">R4</text>
<text x="119" y="193" transform="rotate(-90 119 193)">R11</text>
<text x="126.7" y="193" transform="rotate(-90 126.7 193)">R11</text>
<text x="141.9" y="193" transform="rotate(-90 141.9 193)">R12</text>
<text x="149.5" y="193" transform="rotate(-90 149.5 193)">R12</text>
</g>
<text font-size="1.7" fill="#6c71c4" x="137.2" y="91.1">INT</text>
<g font-size="1.4" fill="#6c71c4">
<text x="158.3" y="136.3" transform="rotate(-90 158.3 136.3)">10K</text>
<text x="158.3" y="154.1" transform="rotate(-90 158.3 154.1)">10K</text>
</g>
</svg>
